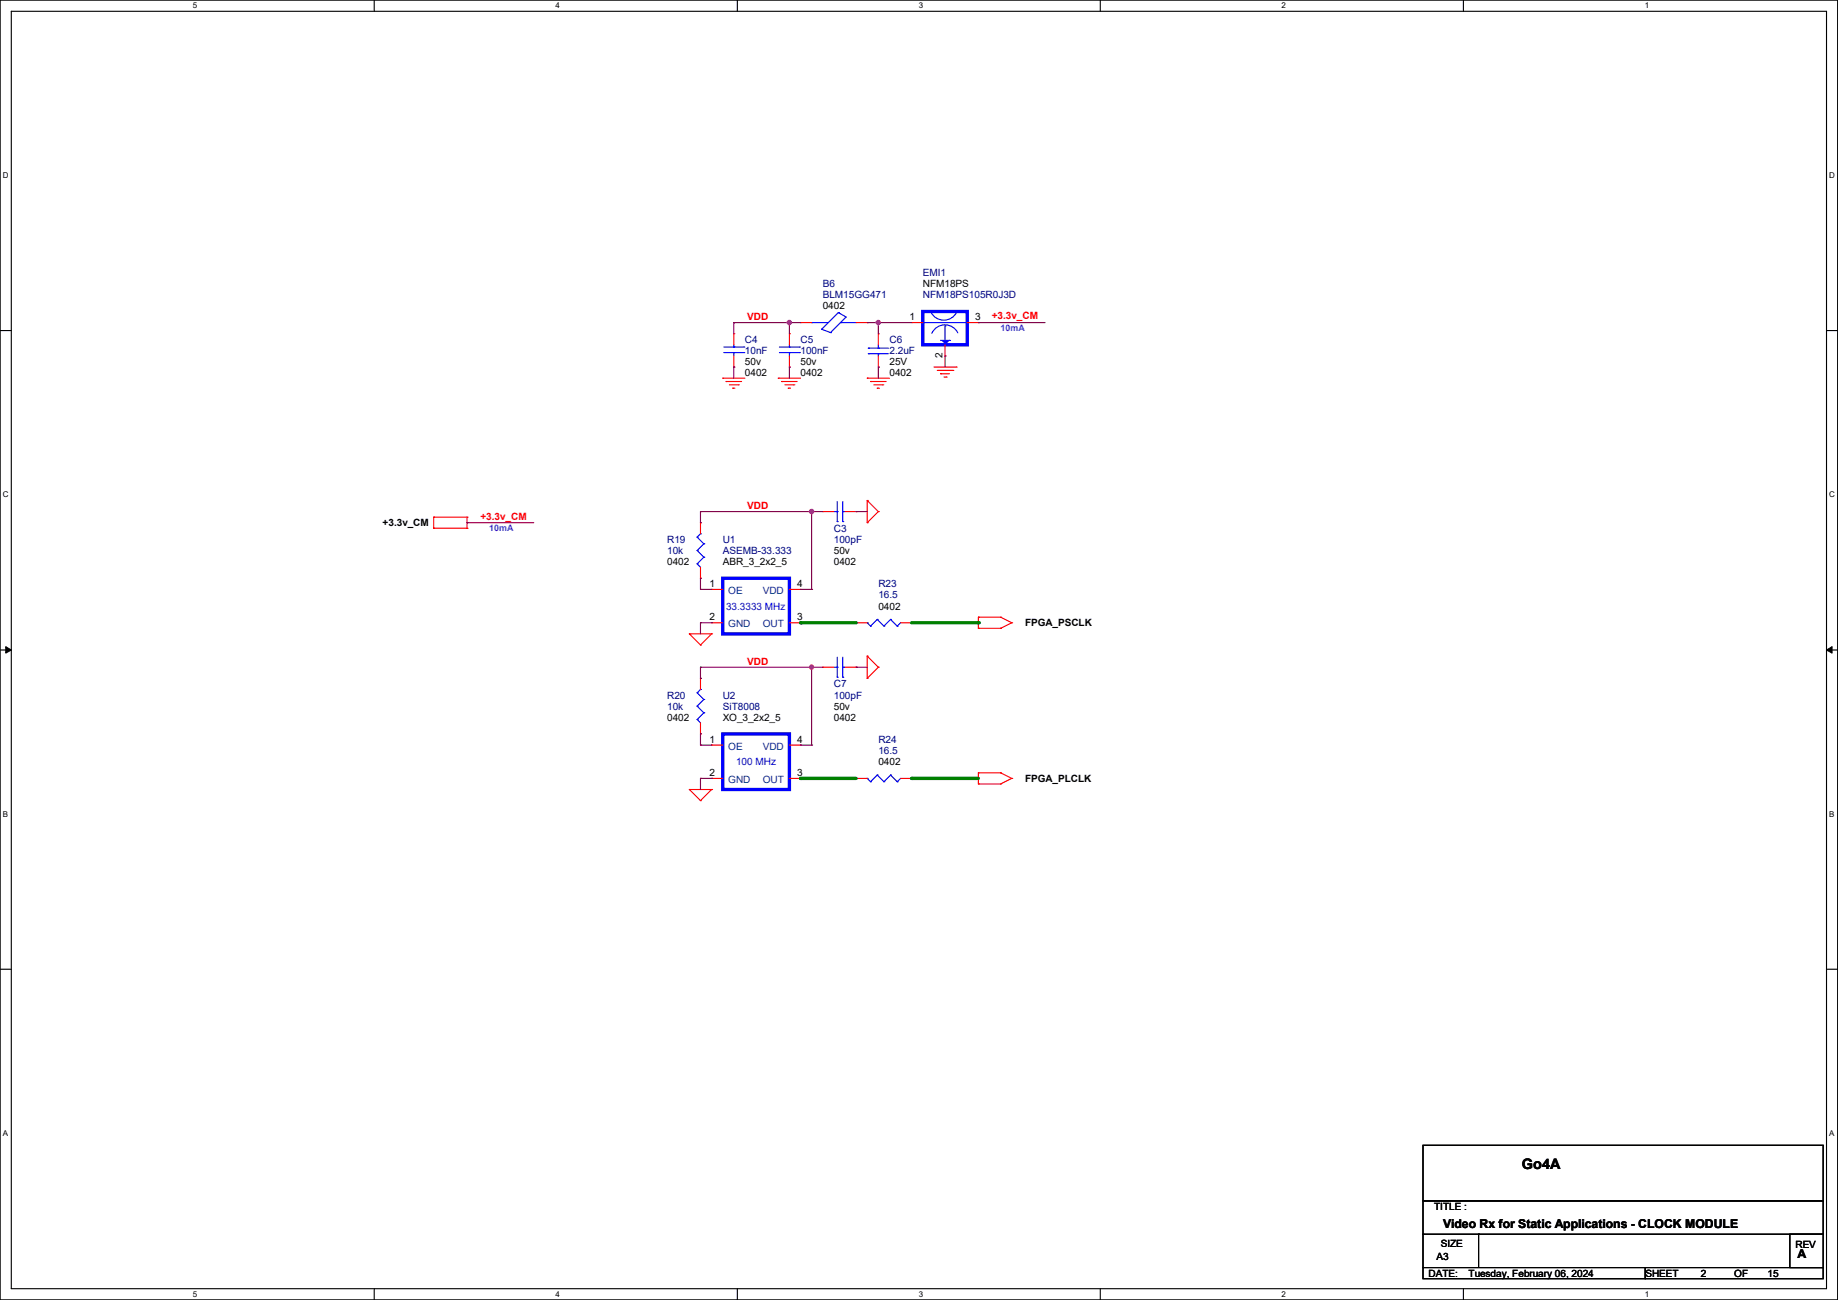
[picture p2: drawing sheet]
<svg xmlns="http://www.w3.org/2000/svg" width="420mm" height="297mm" viewBox="0 0 420 297" stroke-linecap="round" stroke-linejoin="round" font-family="sans-serif">
<path d="M0 0h419.9v297h-419.9zM2.6 2.6h414.8v291.8h-414.8z" fill="none" stroke="#000" stroke-width=".25"/>
<g fill="#fff">
<path d="M44 .3h1v2h-1z"/>
<path d="M44 294.7h1v2h-1z"/>
</g>
<path d="M85.5 0v2.6M85.5 294.4v2.6" fill="none" stroke="#000" stroke-width=".25"/>
<g fill="#fff">
<path d="M127 .3h.9v2h-.9z"/>
<path d="M127 294.7h.9v2h-.9z"/>
</g>
<path d="M168.5 0v2.6M168.5 294.4v2.6" fill="none" stroke="#000" stroke-width=".25"/>
<g fill="#fff">
<path d="M209.9 .3h1v2h-1z"/>
<path d="M209.9 294.7h1v2h-1z"/>
</g>
<path d="M251.4 0v2.6M251.4 294.4v2.6" fill="none" stroke="#000" stroke-width=".25"/>
<g fill="#fff">
<path d="M292.9 .3h.9v2h-.9z"/>
<path d="M292.9 294.7h.9v2h-.9z"/>
</g>
<path d="M334.4 0v2.6M334.4 294.4v2.6" fill="none" stroke="#000" stroke-width=".25"/>
<g fill="#fff">
<path d="M375.8 .3h1v2h-1z"/>
<path d="M375.8 294.7h1v2h-1z"/>
<path d="M.7 39h1.2v2h-1.2z"/>
<path d="M418 39h1.3v2h-1.3z"/>
<path d="M.7 112h1.2v2h-1.2z"/>
<path d="M418 112h1.3v2h-1.3z"/>
</g>
<path d="M0 75.5h2.6M417.4 75.5h2.5" fill="none" stroke="#000" stroke-width=".25"/>
<g fill="#fff">
<path d="M.7 185h1.2v1.9h-1.2z"/>
<path d="M418 185h1.2v1.9h-1.2z"/>
</g>
<path d="M0 148.5h2.6M417.4 148.5h2.5" fill="none" stroke="#000" stroke-width=".25"/>
<path d="M1.3 147.7l1.3 .8-1.3 .7zM417.4 148.5l1.2-.8v1.5z" fill="#000" stroke="#000" stroke-width=".23"/>
<g fill="#fff">
<path d="M.7 257.9h1.2v2h-1.2z"/>
<path d="M418 257.9h1.2v2h-1.2z"/>
</g>
<path d="M0 221.4h2.6M417.4 221.4h2.5M325.2 261.7h91.4v12.7h-91.4zM325.2 274.4h91.4v7.6h-91.4zM325.2 289.6h50.8v2.5h-50.8zM325.2 282h.1M325.2 282v7.6M337.9 282h.1M337.9 282v7.6M376 289.6h40.6v2.5h-40.6zM409 282h7.6v7.6h-7.6z" fill="none" stroke="#000" stroke-width=".25"/>
<g fill="none" stroke="#f00" stroke-width=".25">
<path d="M167.7 76.2h.1M167.7 76.2v2.6M180.4 76.2h.1M180.4 76.2v2.6M182.9 73.7h.1M182.9 73.7h2.6M195.6 73.7h2.6M198.2 73.7h.1M200.7 76.2h.1M200.7 76.2v2.6M208.3 73.7h.1M208.3 73.7h2.6"/>
<path d="M215.9 78.8v2.5M221 73.7h2.6M223.6 73.7h.1M165.1 86.4h.1M165.1 86.4h5.1M165.9 87.2h.1M165.9 87.2h3.6M166.7 87.9h2M167.4 88.7h.1M167.4 88.7h.5M167.7 83.9h.1M167.7 81.3v2.6"/>
<path d="M168.7 87.9h.1M177.8 86.4h.1M177.8 86.4h5.1M178.6 87.2h.1M178.6 87.2h3.6M179.4 87.9h2M180.1 88.7h.1M180.1 88.7h.5M180.4 83.9h.1M180.4 81.3v2.6M181.4 87.9h.1M198.2 86.4h.1"/>
<path d="M198.2 86.4h5M198.9 87.2h.1M198.9 87.2h3.6M199.7 87.9h2M200.4 88.7h.1M200.4 88.7h.6M200.7 83.9h.1M200.7 81.3v2.6M201.7 87.9h.1M213.4 83.9h5.1M214.2 84.6h3.5M214.9 85.4h.1"/>
<path d="M214.9 85.4h2.1M215.7 86.1h.5M215.9 81.3h.1M216.2 86.1h.1M217.7 84.6h.1M218.5 83.9h.1M99.1 118.2h.1M99.1 118.2h7.6M99.1 118.2v2.5M106.7 118.2h.1M106.7 118.2v2.5M160.1 119.4h.1"/>
<path d="M160.1 119.4v2.6M188 116.9h.1M188 116.9h2.5M193.1 116.9h2.5M195.6 116.9h.1M198.2 114.3h.1M198.2 119.4h.1M198.2 114.3v5.1M198.2 114.3l2.5 2.6M200.7 116.9h.1M200.7 116.9l-2.5 2.5M99.1 120.7h.1"/>
<path d="M99.1 120.7h7.6M106.7 120.7h.1M160.1 132.1h.1M160.1 129.6v2.5M162.6 134.7h.1M162.6 134.7h2.5M180.4 134.7h2.5M182.9 134.7h.1M157.5 144.8h.1M157.5 144.8h5.1M157.5 144.8l2.6 2.6M160.1 147.4h.1"/>
<path d="M160.1 155h.1M160.1 155v2.5M162.6 144.8h.1M162.6 142.3h.1M162.6 144.8l-2.5 2.6M162.6 142.3h2.5M180.4 142.3h2.5M182.9 142.3h.1M188 152.4h.1M188 152.4h2.5M193.1 152.4h2.5M195.6 142.3h.1"/>
<path d="M195.6 152.4h.1M195.6 142.3h2.6M198.2 149.9h.1M198.2 155h.1M198.2 149.9v5.1M198.2 149.9l2.5 2.5M200.7 152.4h.1M200.7 152.4l-2.5 2.6M205.8 142.3h2.5M208.3 142.3h.1M223.6 143.6h.1M223.6 141h.1"/>
<path d="M223.6 141h5M223.6 143.6h5M223.6 141v2.6M228.6 141h.1M228.6 143.6h.1M228.6 141l2.6 1.3M231.2 142.3h.1M231.2 142.3l-2.6 1.3M160.1 167.7h.1M160.1 165.1v2.6M162.6 170.2h.1M162.6 177.8h.1"/>
<path d="M162.6 177.8h2.5M162.6 170.2h2.5M180.4 177.8h2.5M180.4 170.2h2.5M182.9 177.8h.1M182.9 170.2h.1M195.6 177.8h.1M195.6 177.8h2.6M205.8 177.8h2.5M208.3 177.8h.1M223.6 179.1h.1M223.6 176.6h.1"/>
<path d="M223.6 176.6v2.5M223.6 176.6h5M223.6 179.1h5M228.6 176.6h.1M228.6 179.1h.1M228.6 176.6l2.6 1.2M231.2 177.8h.1M231.2 177.8l-2.6 1.3M157.5 180.4h.1M157.5 180.4h5.1M157.5 180.4l2.6 2.5M160.1 182.9h.1"/>
<path d="M162.6 180.4h.1M162.6 180.4l-2.5 2.5"/>
</g>
<g fill="none" stroke="#00f" stroke-width=".25">
<path d="M165.4 79.3h4.6M167.7 79.3h.1M167.7 78.8v.5M170 79.3h.1M178.1 79.3h4.6M180.4 79.3h.1M180.4 78.8v.5M182.7 79.3h.1M185.5 73.7h.1M185.5 73.7h3.8M187.7 75.2h.1M187.7 75.2l2.1 .8"/>
<path d="M189.8 76h.1M191.6 71.4h.1M191.6 71.4l1.7 1-3.5 3.6M191.6 71.4l-3.9 3.8M192.1 73.7h.1M192.1 73.7h3.5M198.4 79.5h.1M198.4 79.5h4.6M200.7 79.5h.1M200.7 78.8v.7M210.9 73.7h10.1M214.9 77.8h2.1"/>
<path d="M215.4 78h1.1M215.7 78.3h.5M215.9 74.5h.1M215.9 74.5v3.3M216.2 78.3h.1M216.5 78h.1M217 77.8h.1M218.6 71.2a3.3 3.3 0 0 1-2.9 2 3.3 3.3 0 0 1-3-1.8M218.9 76a3.3 3.3 0 0 0-3-1.8 3.3 3.3 0 0 0-3 1.9M221 73.7h.1M165.4 80.6h4.6M167.7 80.6h.1"/>
<path d="M167.7 80.6v.7M170 80.6h.1M178.1 80.6h4.6M180.4 80.6h.1M180.4 80.6v.7M182.7 80.6h.1M198.4 80.8h.1M198.4 80.8h4.6M200.7 80.8h.1M200.7 80.8v.5M190.5 116.9h.8M191.3 119.2h.1"/>
<path d="M191.3 116.9h.1M191.3 114.6v4.6M192.6 116.9h.1M192.6 119.2h.1M192.6 114.6v4.6M192.6 116.9h.5M159.3 128.8h.1M159.3 125.8h.1M159.3 122.7h.1M159.3 128.8l.8 .8M159.3 125.8l1.5 1.5M159.3 122.7l1.5 1.5"/>
<path d="M160.1 122h.1M160.1 122l-.8 .7M160.8 127.3h.1M160.8 124.2h.1M160.8 127.3l-1.5 1.5M160.8 124.2l-1.5 1.6M159.3 158.3h.1M159.3 158.3l1.5 1.5M160.1 157.5h.1M160.1 157.5l-.8 .8M160.8 159.8h.1M160.8 159.8l-1.5 1.5"/>
<path d="M190.5 152.4h.8M191.3 154.7h.1M191.3 152.4h.1M191.3 150.2v4.5M192.6 152.4h.1M192.6 154.7h.1M192.6 152.4h.5M192.6 150.2v4.5M198.2 142.3h.1M198.2 142.3l.7 .7M198.9 143h.1M200.4 141.5h.1"/>
<path d="M200.4 141.5l1.6 1.5M200.4 141.5l-1.5 1.5M202 143h.1M203.5 141.5h.1M203.5 141.5l1.5 1.5M203.5 141.5l-1.5 1.5M205 143h.1M205.8 142.3l-.8 .7M159.3 164.4h.1M159.3 161.3h.1M159.3 164.4l.8 .7M159.3 161.3l1.5 1.6"/>
<path d="M160.8 162.9h.1M160.8 162.9l-1.5 1.5M198.2 177.8h.1M198.2 177.8l.7 .8M198.9 178.6h.1M200.4 177.1h.1M200.4 177.1l1.6 1.5M200.4 177.1l-1.5 1.5M202 178.6h.1M203.5 177.1h.1M203.5 177.1l1.5 1.5M203.5 177.1l-1.5 1.5"/>
<path d="M205 178.6h.1M205.8 177.8l-.8 .8"/>
</g>
<path d="M210.9 71.2h10.1v7.6h-10.1zM165.1 132.1h15.3v12.7h-15.3zM165.1 167.7h15.3v12.7h-15.3z" fill="none" stroke="#00f" stroke-width=".76"/>
<g fill="none" stroke="#800040" stroke-width=".25">
<path d="M167.7 73.7h.1M167.7 73.7v2.5M167.7 73.7h15.2M180.4 73.7h.1M180.4 73.7v2.5M198.2 73.7h.1M198.2 73.7h10.1M200.7 73.7h.1M200.7 73.7v2.5M223.6 73.7h.1M223.6 73.7h15.2M167.7 83.9h.1"/>
<path d="M167.7 83.9v2.5M180.4 83.9h.1M180.4 83.9v2.5M200.7 83.9h.1M200.7 83.9v2.5M215.9 81.3h.1M215.9 81.3v2.6M106.7 119.4h.1M106.7 119.4h15.3M160.1 119.4h.1M160.1 116.9h.1M160.1 116.9v2.5"/>
<path d="M160.1 116.9h27.9M185.5 116.9h.1M185.5 116.9v17.8M195.6 116.9h.1M195.6 116.9h2.6M160.1 132.1h.1M160.1 134.7h.1M160.1 132.1v2.6M160.1 134.7h2.5M182.9 134.7h2.6M185.5 134.7h.1M160.1 142.3h.1"/>
<path d="M160.1 142.3v2.5M160.1 142.3h2.5M162.6 142.3h.1"/>
</g>
<g fill="#f0f" stroke="#f0f" stroke-width=".25">
<circle cx="180.4" cy="73.7" r=".49"/>
<circle cx="200.7" cy="73.7" r=".49"/>
<circle cx="185.4" cy="116.9" r=".49"/>
</g>
<path d="M182.9 142.3h12.7" fill="none" stroke="#008000" stroke-width=".76"/>
<circle cx="182.9" cy="142.3" r=".38" fill="#008000"/>
<path d="M208.3 142.3h15.3" fill="none" stroke="#008000" stroke-width=".76"/>
<circle cx="223.6" cy="142.3" r=".38" fill="#008000"/>
<g fill="none" stroke="#800040" stroke-width=".25">
<path d="M160.1 155h.1M160.1 152.4h.1M160.1 152.4v2.6M160.1 152.4h27.9M185.5 152.4h.1M185.5 152.4v17.8M195.6 152.4h.1M195.6 152.4h2.6M160.1 167.7h.1M160.1 170.2h.1M160.1 177.8h.1M160.1 167.7v2.5"/>
<path d="M160.1 177.8v2.6M160.1 170.2h2.5M160.1 177.8h2.5M162.6 177.8h.1M182.9 170.2h2.6M185.5 170.2h.1"/>
</g>
<circle cx="185.4" cy="152.4" r=".49" fill="#f0f" stroke="#f0f" stroke-width=".25"/>
<path d="M182.9 177.8h12.7" fill="none" stroke="#008000" stroke-width=".76"/>
<circle cx="182.9" cy="177.8" r=".38" fill="#008000"/>
<path d="M208.3 177.8h15.3" fill="none" stroke="#008000" stroke-width=".76"/>
<circle cx="208.3" cy="177.8" r=".38" fill="#008000"/>
<g fill="#f0f" stroke="#f0f" stroke-width=".25">
<circle cx="180.4" cy="73.7" r=".49"/>
<circle cx="200.7" cy="73.7" r=".49"/>
<circle cx="185.4" cy="116.9" r=".49"/>
<circle cx="185.4" cy="152.4" r=".49"/>
</g>
<text font-size="3.3" x="347.8" y="267">Go4A</text>
<g font-size="2.8">
<text x="329.7" y="280.5">Video Rx for Static Applications - CLOCK MODULE</text>
<text x="410.8" y="287.4">A</text>
</g>
<g font-size="2.3" fill="#000080">
<text x="188" y="65.6">B6</text>
<text x="210.9" y="63.1">EMI1</text>
<text x="188" y="68.2">BLM15GG471</text>
<text x="210.9" y="68.2">NFM18PS105R0J3D</text>
<text x="170.2" y="78.3">C4</text>
<text x="170.2" y="80.9">10nF</text>
<text x="182.9" y="78.3">C5</text>
<text x="182.9" y="80.9">100nF</text>
<text x="203.2" y="78.3">C6</text>
<text x="203.2" y="80.9">2.2uF</text>
<text x="152.4" y="124">R19</text>
<text x="165.1" y="124">U1</text>
<text x="190.5" y="121.5">C3</text>
<text x="190.5" y="124">100pF</text>
<text x="152.4" y="126.6">10k</text>
<text x="165.1" y="126.6">ASEMB-33.333</text>
<text x="200.7" y="134.2">R23</text>
<text x="200.7" y="136.7">16.5</text>
<text x="152.4" y="159.6">R20</text>
<text x="165.1" y="159.6">U2</text>
<text x="190.5" y="157.1">C7</text>
<text x="190.5" y="159.6">100pF</text>
<text x="152.4" y="162.1">10k</text>
<text x="165.1" y="162.1">SiT8008</text>
<text x="200.7" y="169.8">R24</text>
<text x="200.7" y="172.3">16.5</text>
</g>
<g font-size="2.3">
<text x="210.9" y="65.6">NFM18PS</text>
<text x="188" y="70.7">0402</text>
<text x="207.8" y="73.2">1</text>
<text x="222.8" y="73.2">3</text>
<text x="170.2" y="83.4">50v</text>
<text x="182.9" y="83.4">50v</text>
<text x="203.2" y="83.4">25V</text>
<text x="215.4" y="81.8" transform="rotate(-90 215.4 81.8)">2</text>
<text x="170.2" y="85.9">0402</text>
<text x="182.9" y="85.9">0402</text>
<text x="203.2" y="85.9">0402</text>
<text x="87.4" y="120.3">+3.3v_CM</text>
<text x="152.4" y="129.1">0402</text>
<text x="165.1" y="129.1">ABR_3_2x2_5</text>
<text x="190.5" y="126.6">50v</text>
<text x="190.5" y="129.1">0402</text>
<text x="162.1" y="134.1">1</text>
<text x="182.2" y="134.1">4</text>
<text x="162.1" y="141.7">2</text>
<text x="182.2" y="141.7">3</text>
<text x="200.7" y="139.3">0402</text>
<text x="234.2" y="143.1">FPGA_PSCLK</text>
<text x="152.4" y="164.7">0402</text>
<text x="165.1" y="164.7">XO_3_2x2_5</text>
<text x="190.5" y="162.1">50v</text>
<text x="190.5" y="164.7">0402</text>
<text x="162.1" y="169.7">1</text>
<text x="182.2" y="169.7">4</text>
<text x="162.1" y="177.3">2</text>
<text x="182.2" y="177.3">3</text>
<text x="200.7" y="174.8">0402</text>
<text x="234.2" y="178.7">FPGA_PLCLK</text>
<text x="327.7" y="276.4">TITLE :</text>
<text x="328.2" y="287.9">A3</text>
<text x="329.2" y="284.8">SIZE</text>
<text x="410.3" y="285.1">REV</text>
<text x="326.4" y="291.7">DATE:</text>
<text x="335.6" y="291.7">Tuesday, February 06, 2024</text>
<text x="376" y="291.7">SHEET</text>
<text x="388.7" y="291.7">2</text>
<text x="396.3" y="291.7">OF</text>
<text x="403.9" y="291.7">15</text>
</g>
<g font-size="2.3" fill="#f00">
<text x="170.7" y="73.2">VDD</text>
<text x="226.6" y="73">+3.3v_CM</text>
<text x="109.8" y="118.7">+3.3v_CM</text>
<text x="170.7" y="116.4">VDD</text>
<text x="170.7" y="151.9">VDD</text>
</g>
<g font-size="2.3" fill="#004080">
<text x="166.4" y="135.7">OE</text>
<text x="174.3" y="135.7">VDD</text>
<text x="166.4" y="143.3">GND</text>
<text x="174.3" y="143.3">OUT</text>
<text x="166.4" y="171.3">OE</text>
<text x="174.3" y="171.3">VDD</text>
<text x="166.4" y="178.9">GND</text>
<text x="174.3" y="178.9">OUT</text>
</g>
<g font-size="2.3" fill="#00f">
<text x="165.9" y="139.3">33.3333 MHz</text>
<text x="168.2" y="174.8">100 MHz</text>
</g>
<g font-size="2" fill="#8000ff">
<text x="228.6" y="75.6">10mA</text>
<text x="111.8" y="121.3">10mA</text>
</g>
<g font-size="1.8">
<text x="44" y="1.9">5</text>
<text x="127" y="1.9">4</text>
<text x="209.9" y="1.9">3</text>
<text x="292.9" y="1.9">2</text>
<text x="375.8" y="1.9">1</text>
<text x=".7" y="40.6">D</text>
<text x="418" y="40.6">D</text>
<text x=".7" y="113.6">C</text>
<text x="418" y="113.6">C</text>
<text x=".7" y="186.6">B</text>
<text x="418" y="186.6">B</text>
<text x=".7" y="259.5">A</text>
<text x="418" y="259.5">A</text>
<text x="44" y="296.3">5</text>
<text x="127" y="296.3">4</text>
<text x="209.9" y="296.3">3</text>
<text x="292.9" y="296.3">2</text>
<text x="375.8" y="296.3">1</text>
</g>
</svg>
